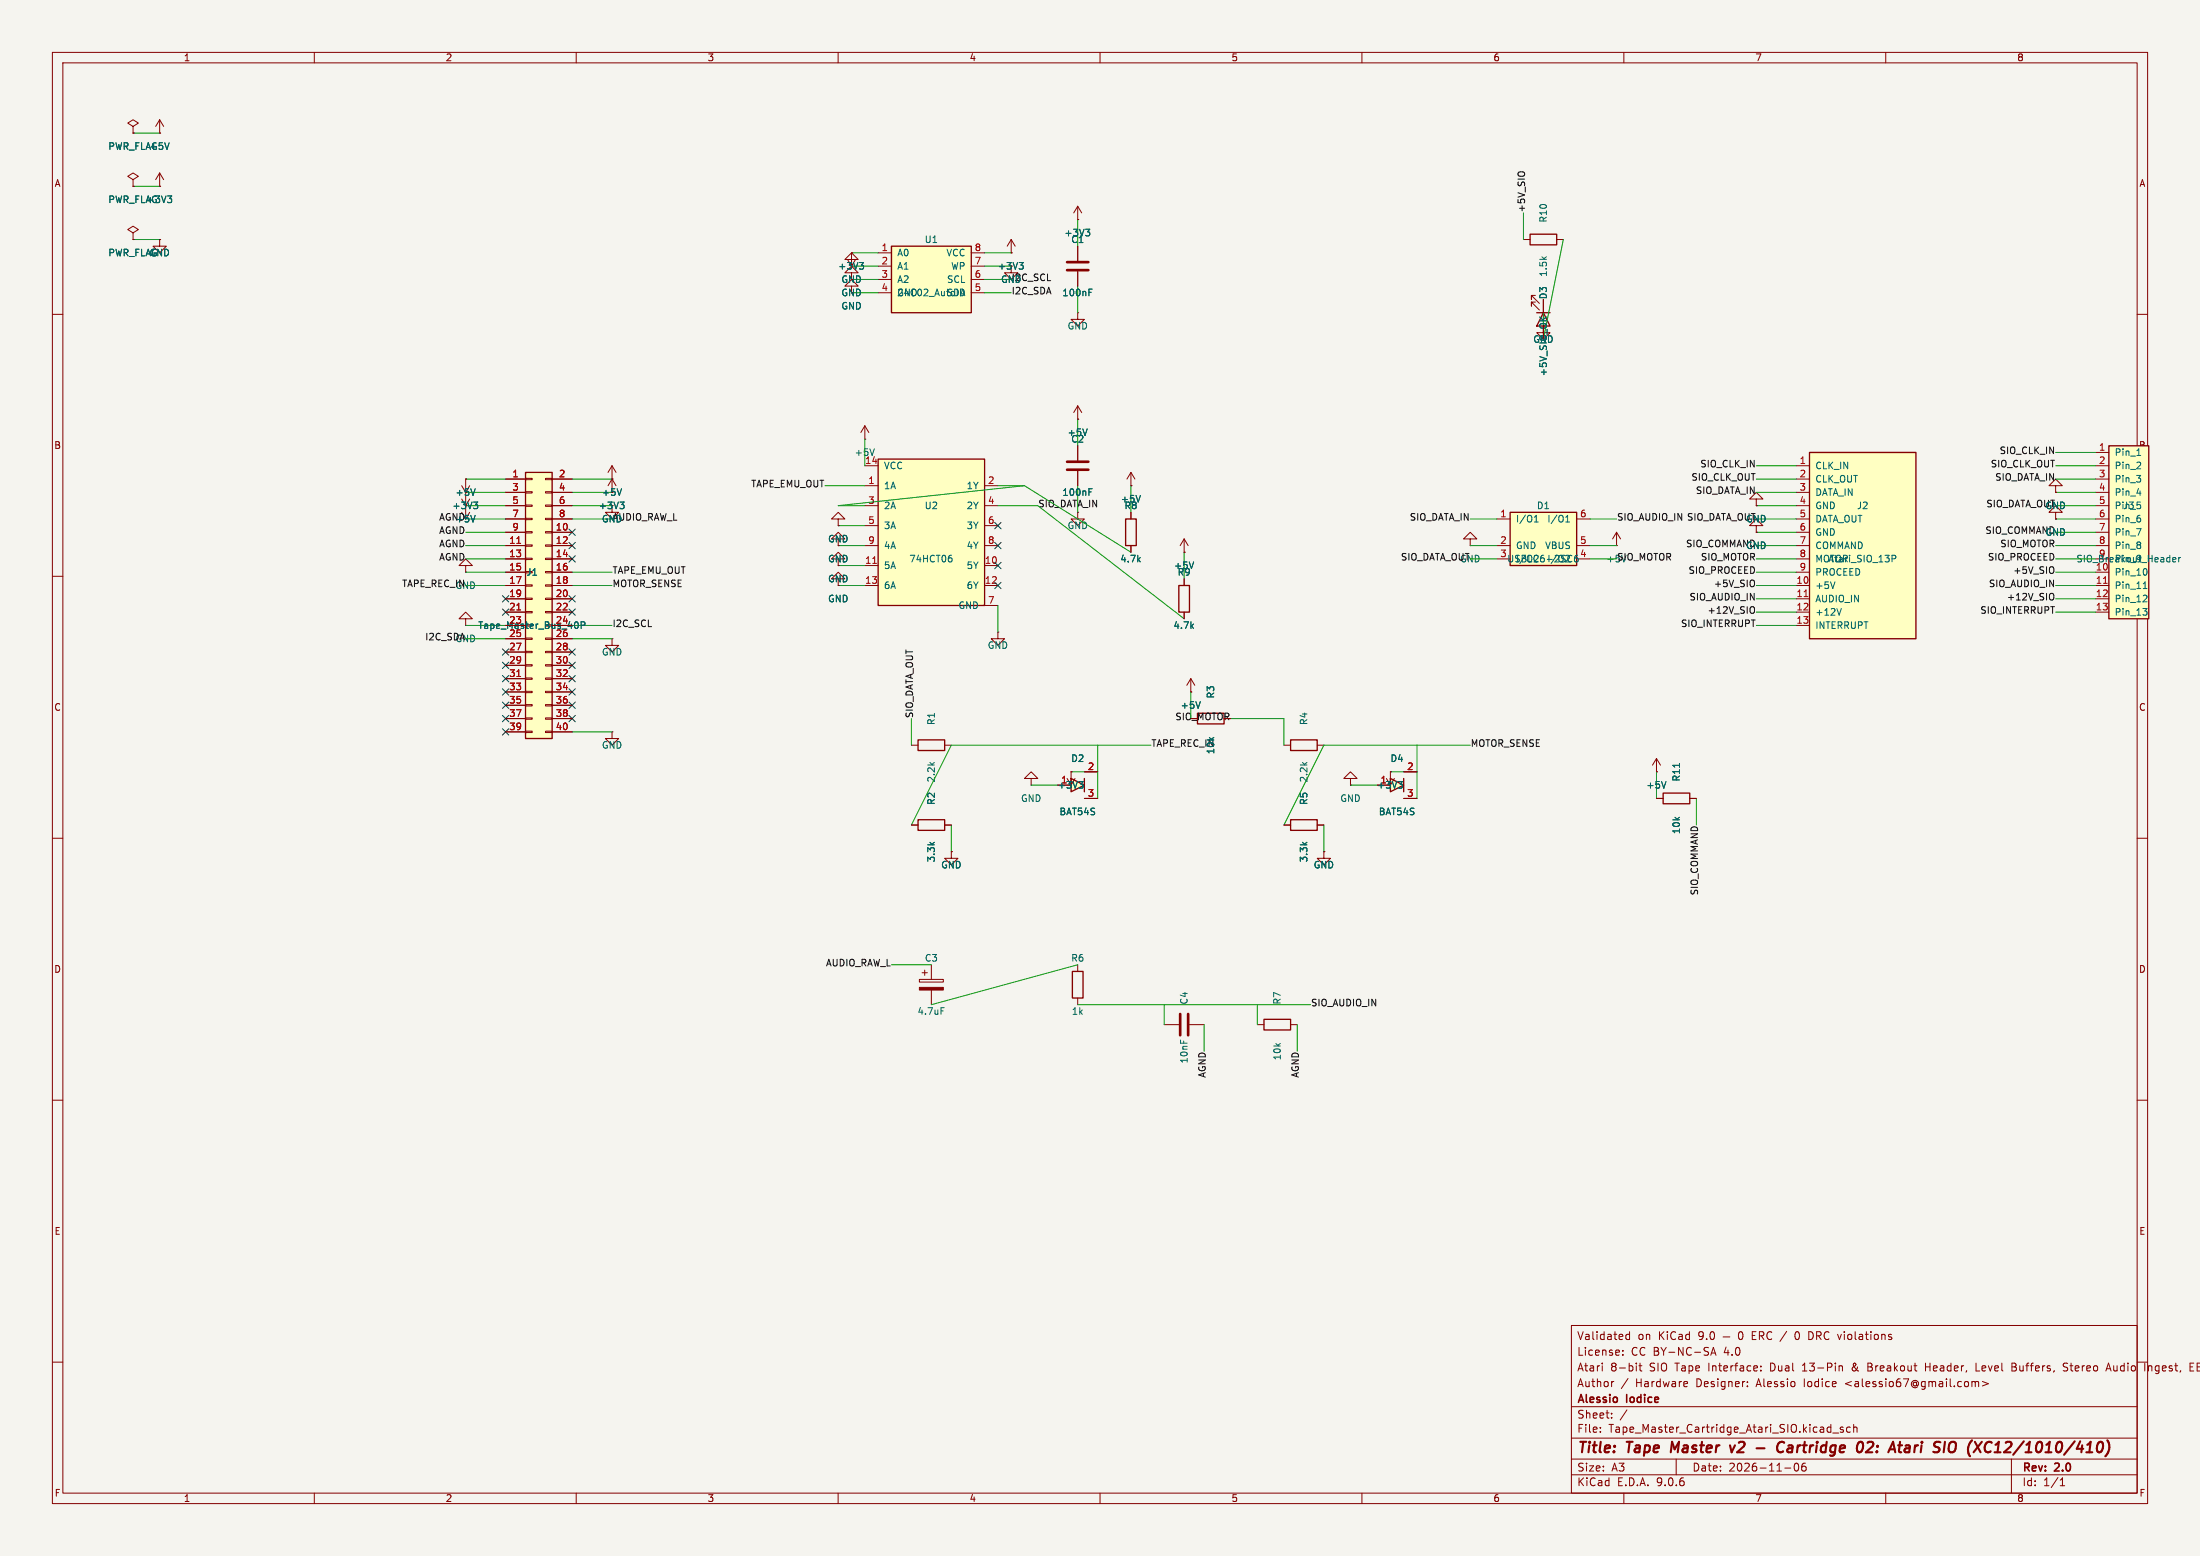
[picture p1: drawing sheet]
<svg xmlns="http://www.w3.org/2000/svg" width="420mm" height="297mm" viewBox="0 0 420 297" stroke-linecap="round" stroke-linejoin="round" font-family="sans-serif">
<path d="M0 0h420v297h-420z" fill="#f5f4ef" stroke="#f5f4ef" stroke-width=".19"/>
<g fill="none" stroke="#840000" stroke-width=".19">
<path d="M10 10h400v277h-400zM12 12h396v273h-396zM60 10v2M110 10v2M160 10v2M210 10v2M260 10v2M310 10v2M360 10v2M10 60h2M408 60h2M10 110h2"/>
<path d="M408 110h2M10 160h2M408 160h2M175.5 186.9h4.6v.6h-4.6zM176 185.7h1M176.5 185.2v1M177.8 184.2v2.7M177.8 189v2.8M10 210h2M408 210h2M300 253h108v32h-108zM309.8 257.8v.1"/>
<path d="M309.8 258.5v.2M311.1 254.2v1.5M311.1 254.8l-.4-.1-.3 .3 .1 .6h.6M326.6 258.7l.5-1.5 .5 1.5M326.7 258.3h.7M328.9 255.2h1.3M332 254.3l.2-.1a.8 .8 0 0 1 .6 .7 .8 .8 0 0 1-.6 .8l-.2-.2-.1-.4zM343 254.2a.94 .94 0 0 0 0 1.5M345.3 254.2l.6 .1M345.9 255.6l-.6 .1M10 260h2M300 278.5h108"/>
<path d="M300 274.5h108M300 268.5h108M305.5 273.2v.2M305.5 272.5v.1M305.9 260.2v.1M307.7 270.5v.2M307.7 269.8v.1M308.1 263.7l-.3 .1M310.6 269.1l-1.3 1.9M310.8 263.1l-1.3 1.9M312.4 260.2v.1M312.4 260.7v1"/>
<path d="M312.9 260.7h.5M313.1 260.2v1.3l.3 .2M320 278.5v3M321.9 263.7l.3 .3-.8 .2M322.1 264.6l-.2 .1M333.6 264.5v.2M333.6 263.8v.1M336.2 261.5v.2M336.2 260.8v.1M342.7 279.4a.81 .81 0 0 0 .3 1.4l.2-.2 .2-.4-.2-.8M344.1 261.7h.8M344.2 279.4a1.17 1.17 0 0 0-.1 1.3h.6l.1-.6-.3-.2h-.4l-.2 .2"/>
<path d="M344.2 260.5l-.1 .1M349.9 273.5h1.1M351.2 260.8h.5v.9M351.9 272.5l-.4-.1-.2 .2 .1 .2 .5 .2v.3h-.6M353.2 272.5l-.4-.1-.3 .3 .2 .6h.5M353.7 261v.5M353.9 272.5l.2-.1 .3 .1 .1 .9M353.9 271.9v1.5M356.6 260.9h.5M357.1 260.2h-.5v1.5h.6M367.6 260.9h.8M367.6 260.2v1.5"/>
<path d="M376.4 263.8l.5-.1 .2 .2M376.4 263.7v1M377.1 263.9l.2-.2 .4 .1v.9M377.1 263.9v.8M377.2 260.2v1.5h.7M378.4 263.7l1.2 .4-1.2 .4M384 278.5v6.5M384.1 260.9h.5M384.6 260.9l.2 .1M384.8 260.3l-.2-.1h-.5v1.5l.7-.1M384.8 260.8l-.2 .1M394.7 260.3l-.5-.1-.3 .1v.5l.7 .2 .1 .4-.3 .3-.5-.1"/>
<path d="M402 261.7l.5-1.5 .5 1.5M402.2 261.3h.7M408 260h2M410.2 260.7v1M410.7 260.8l-.3-.1-.2 .1M418.1 260.9h.5M418.8 260.2h-.7v1.5h.7M60 285v2M110 285v2M160 285v2M210 285v2M260 285v2"/>
<path d="M300 281.5h108M310 285v2M340.7 280.2h1.2M360 285v2M393.3 283.6h.9M393.3 282.5l.4-.4v1.5"/>
</g>
<g fill="none" stroke="#840000" stroke-width=".4">
<path d="M319.2 275.2l-.2 2M330.3 275.9l.3 1.3 .6-1.3M335.3 276.4h1.6M340.6 275.4a.88 .88 0 0 0-1 0 .88 .88 0 0 0-.3 .9 .69 .69 0 0 0 .3 .8 .69 .69 0 0 0 .8-.1M342 275.9l-.6 .1M342 276.4h-.5a.4 .4 0 0 0-.3 .4 .4 .4 0 0 0 .2 .4h.5M356.5 275.4l.3-.2h.5l.3 .2v.4l-.1 .3-1.3 1.1h1.2M363.6 276.9l.2 .3 .7-.1M363.8 276h.7v1.2M364.6 276.3l-.7 .1-.3 .3M373.2 275.3a1.5 1.5 0 0 1 0 1.6M380.8 277.2h1.1"/>
<path d="M381.4 275.5l-.5 .3"/>
</g>
<path d="M175.5 188.5h4.6v.5h-4.6z" fill="#840000" stroke="#840000" stroke-width=".19"/>
<path d="M179.6 192.3h.6" fill="none" stroke="#006464" stroke-width=".19"/>
<path d="M402.6 85.1h7.6v33h-7.6z" fill="#ffffc2"/>
<path d="M214.9 99.1h2v5h-2zM402.6 85.1h7.6v33h-7.6zM225 111.8h2.1v5h-2.1z" fill="none" stroke="#840000" stroke-width=".25"/>
<g fill="none" stroke="#840000" stroke-width=".19">
<path d="M205.7 39.4l-.7 1.2M205.7 39.4l.8 1.2M205.7 39.4v2.5M161.8 49.5l.8 1.3M162.6 52.1h1.2l-1.2-1.3-1.3 1.3h1.3v1.2M162.6 48.3h.1M162.6 49.5h1.2l-1.2-1.2-1.3 1.2h1.3v1.3M162.6 48.3v2.5M163.3 49.5l-.7 1.3M205.7 41.9h.1M215.9 97.8v1.3M400 86.4h2.6"/>
<path d="M400 88.9h2.6M400 91.4h2.6M400 94h2.6M400 96.5h2.6M400 99.1h2.6M215.9 104.1v1.3M226.1 105.4h.1M226.1 102.9v2.5M226.1 110.5v1.3M226.1 116.8v1.3M226.1 102.9l-.8 1.2M226.1 102.9l.7 1.2"/>
<path d="M400 101.6h2.6M400 104.1h2.6M400 109.2h2.6M400 111.8h2.6M400 114.3h2.6M400 116.8h2.6M227.3 132.1h.1M227.3 129.5l-.7 1.3M227.3 129.5l.8 1.3M227.3 129.5v2.6"/>
</g>
<g fill="none" stroke="#006464" stroke-width=".19">
<path d="M164.1 50.1h.8l-.5 .5M164.6 50.6l.3 .2v.3l-.3 .3M207.3 43.8h.7l-.4 .4M207.8 44.2l.2 .3v.3l-.2 .2M407.9 89.5h.8M407.9 86.9h.8M407.9 94.1h.8M408.6 88.3v.5M227.9 107.3l-.4 1.2M407.9 100.9h.8l-.5 1.3M409.1 116.1h.8l-.4 .5M409.1 112.3h.8"/>
<path d="M409.3 111.4l.2-.3v1.2M409.6 108.5a.79 .79 0 0 1 0 1.3M409.6 113.6l.3 .3-.1 .3-.7 .7h.8M409.6 116.6l.3 .3v.3l-.3 .2M414.8 107.1l.2 .2 .3-.1M414.8 106.6l.2-.2 .4 .2v.1l-.6 .1M415.9 106.4v.9M416.3 106.4l-.4 .3M229.1 133.9l-.4 1.3"/>
</g>
<path d="M401.6 111.3h.7" fill="none" stroke="#a90000" stroke-width=".19"/>
<path d="M167.6 87.6h20.4v28h-20.4z" fill="#ffffc2"/>
<path d="M167.6 87.6h20.4v28h-20.4z" fill="none" stroke="#840000" stroke-width=".25"/>
<g fill="none" stroke="#840000" stroke-width=".19">
<path d="M193 50.8v1.3h1.3l-1.3 1.2-1.2-1.2h1.2M193 48.3h.1M193 45.7l-.7 1.3M193 45.7l.8 1.3M193 45.7v2.6M165.1 88.9h2.5M165.1 92.7h2.5M165.1 96.5h2.5M188 92.7h2.5M188 96.5h2.5M165.1 100.3h2.5M165.1 104.1h2.5"/>
<path d="M165.1 108h2.5M165.1 111.8h2.5M188 100.3h2.5M188 104.1h2.5M188 108h2.5M188 111.8h2.5M188 115.6h2.5"/>
</g>
<path d="M166.6 107.5h.7" fill="none" stroke="#a90000" stroke-width=".19"/>
<path d="M194.6 50.1h.7l-.4 .5M195.1 50.6l.2 .2v.3l-.2 .3M181.4 106h.2M181.5 106.5l.3 .2v.3l-.3 .3" fill="none" stroke="#006464" stroke-width=".19"/>
<path d="M345.4 86.4h20.4v35.5h-20.4z" fill="#ffffc2"/>
<path d="M345.4 86.4h20.4v35.5h-20.4zM317.5 151.4h5.1v2h-5.1z" fill="none" stroke="#840000" stroke-width=".25"/>
<g fill="none" stroke="#840000" stroke-width=".19">
<path d="M215.9 92.7h.1M215.9 90.2l-.8 1.2M215.9 90.2l.8 1.2M215.9 90.2v2.5M335.3 95.3h1.2l-1.2-1.3-1.3 1.3h1.3v1.2M335.3 96.5h.1M342.9 88.9h2.5M342.9 91.4h2.5M342.9 94h2.5M342.9 96.5h2.5M342.9 99.1h2.5M88.9 108h1.3l-1.3-1.3-1.3 1.3h1.3v1.2"/>
<path d="M88.9 109.2h.1M280.7 102.9h1.2l-1.2-1.3-1.3 1.3h1.3v1.2M280.7 104.1h.1M335.3 100.3h1.2l-1.2-1.2-1.3 1.2h1.3v1.3M335.3 101.6h.1M342.9 101.6h2.5M342.9 104.1h2.5M342.9 106.7h2.5M342.9 109.2h2.5M342.9 111.8h2.5M342.9 114.3h2.5M342.9 116.8h2.5"/>
<path d="M342.9 119.4h2.5M116.8 139.7v1.3h1.3l-1.3 1.2-1.2-1.2h1.2M116.8 139.7h.1M316.2 152.4h1.3M322.6 152.4h1.2"/>
</g>
<path d="M217.7 94.6l-.4 1.2M350.3 111.1l-.4 1.2M351.5 116.1l-.4 1.3M361.2 106h.5l.2 .2-.1 .4-.6 .1M320.6 145.7v.7" fill="none" stroke="#006464" stroke-width=".19"/>
<path d="M344.4 113.9h.7" fill="none" stroke="#a90000" stroke-width=".19"/>
<path d="M288.3 97.8h12.7v10.2h-12.7z" fill="#ffffc2"/>
<path d="M292.1 44.7h5.1v2h-5.1zM293.4 59.7h2.5M294.6 59.7l1.3 2.5h-2.5zM288.3 97.8h12.7v10.2h-12.7zM241.3 194.6h5.1v2h-5.1z" fill="none" stroke="#840000" stroke-width=".25"/>
<g fill="none" stroke="#840000" stroke-width=".19">
<path d="M25.4 24.1l1-.6-1-.6-1 .6 1 .6v1.3M25.4 25.4h.1M30.5 25.4h.1M30.5 22.9l-.8 1.2M30.5 22.9l.7 1.2M30.5 22.9v2.5M25.4 44.5l1-.7-1-.6-1 .6 1 .7v1.2M25.4 45.7h.1M205.7 47v2.8M205.7 51.8v2.8M290.8 45.7h1.3M293.1 56.4h-.7v.8v-.8l1.5 1.5"/>
<path d="M293.1 57.7h-.7v.7v-.7l1.5 1.5M294.6 57.2v6.3h1.3l-1.3 1.3-1.2-1.3h1.2M297.2 45.7h1.2M88.1 95.3l.8 1.2 .8-1.2M88.1 92.7l.8 1.3 .8-1.3M88.9 91.4h.1M88.9 91.4v7.7l.8-1.3M116.8 91.4h.1M116.8 88.9l-.7 1.3M116.8 88.9l.8 1.3M116.8 88.9v2.5M285.7 99.1h2.6"/>
<path d="M301 99.1h2.5M160 106.7h1.3l-1.3-1.3-1.3 1.3h1.3v1.3M285.7 104.1h2.6M285.7 106.7h2.6M301 104.1h2.5M301 106.7h2.5M308.6 104.1h.1M308.6 101.6l-.8 1.3M308.6 101.6l.8 1.3M308.6 101.6v2.5M190.5 120.7v1.2h1.3l-1.3 1.3-1.3-1.3h1.3M190.5 120.7h.1"/>
<path d="M316.2 147.3h.1M316.2 144.8l-.7 1.3M316.2 144.8l.8 1.3M316.2 144.8v2.5M222.2 195.6h2.8M227.1 195.6h2.8M240 195.6h1.3M246.4 195.6h1.2"/>
</g>
<g fill="none" stroke="#006464" stroke-width=".19">
<path d="M32.3 27.2l-.4 1.3M207.9 55.8h.4M207.9 55.2h.6M293.9 60.5l.8 .7M295.2 60.5l-.7 .6M90.4 95.8h.8l-.4 .5M90.7 98.4l-.4 1.2M90.7 93.3l-.4 1.3M91 96.3l.2 .3v.3l-.2 .2M118.7 93.3l-.5 1.3M292.9 99.6h.7M292.9 98.7l.4-.3v1.2"/>
<path d="M298.9 99.6h.7M298.9 98.7l.4-.3v1.2M301.1 106.5h-.4l-.1 .2M301.2 106l-.4 .1a.86 .86 0 0 0 0 1.2l.4-.1 .1-.2M318 149.2l-.4 1.2"/>
</g>
<path d="M203.7 50h4.1M203.7 51.6h4.1M225.3 193.5v4.1M226.8 193.5v4.1" fill="none" stroke="#840000" stroke-width=".51"/>
<path d="M100.3 90.2h5.1v50.8h-5.1z" fill="#ffffc2"/>
<path d="M100.3 90.2h5.1v50.8h-5.1zM228.6 136.1h5.1v2.1h-5.1z" fill="none" stroke="#840000" stroke-width=".25"/>
<g fill="none" stroke="#840000" stroke-width=".19">
<path d="M96.5 91.4h3.8M96.5 94h3.8M96.5 96.5h3.8M96.5 99.1h3.8M100.3 91.3h1.3v.3h-1.3zM100.3 93.9h1.3v.2h-1.3zM100.3 96.4h1.3v.2h-1.3zM100.3 98.9h1.3v.3h-1.3zM104.1 91.3h1.3v.3h-1.3zM104.1 93.9h1.3v.2h-1.3zM104.1 96.4h1.3v.2h-1.3zM104.1 98.9h1.3v.3h-1.3z"/>
<path d="M105.4 91.4h3.8M105.4 94h3.8M105.4 96.5h3.8M105.4 99.1h3.8M116.8 96.5v1.3h1.3l-1.3 1.3-1.2-1.3h1.2M96.5 101.6h3.8M96.5 104.1h3.8M96.5 106.7h3.8M96.5 109.2h3.8M96.5 111.8h3.8M96.5 114.3h3.8M96.5 116.8h3.8"/>
<path d="M96.5 119.4h3.8M100.3 101.5h1.3v.2h-1.3zM100.3 104h1.3v.3h-1.3zM100.3 106.6h1.3v.2h-1.3zM100.3 111.6h1.3v.3h-1.3zM100.3 114.2h1.3v.2h-1.3zM100.3 116.7h1.3v.3h-1.3zM104.1 101.5h1.3v.2h-1.3zM104.1 104h1.3v.3h-1.3zM104.1 106.6h1.3v.2h-1.3zM104.1 109.1h1.3v.2h-1.3zM104.1 111.6h1.3v.3h-1.3z"/>
<path d="M104.1 114.2h1.3v.2h-1.3zM104.1 116.7h1.3v.3h-1.3zM105.4 101.6h3.8M105.4 104.1h3.8M105.4 106.7h3.8M105.4 109.2h3.8M105.4 111.8h3.8M105.4 114.3h3.8M105.4 116.8h3.8M105.4 119.4h3.8M96.5 121.9h3.8M96.5 124.5h3.8"/>
<path d="M96.5 127h3.8M96.5 129.5h3.8M96.5 132.1h3.8M96.5 134.6h3.8M96.5 137.2h3.8M96.5 139.7h3.8M100.3 121.8h1.3v.2h-1.3zM100.3 124.3h1.3v.3h-1.3zM100.3 126.9h1.3v.2h-1.3zM100.3 129.4h1.3v.3h-1.3zM100.3 132h1.3v.2h-1.3zM100.3 134.5h1.3v.2h-1.3z"/>
<path d="M100.3 137h1.3v.3h-1.3zM100.3 139.6h1.3v.2h-1.3zM104.1 121.8h1.3v.2h-1.3zM104.1 124.3h1.3v.3h-1.3zM104.1 126.9h1.3v.2h-1.3zM104.1 129.4h1.3v.3h-1.3zM104.1 132h1.3v.2h-1.3zM104.1 134.5h1.3v.2h-1.3zM104.1 137h1.3v.3h-1.3zM104.1 139.6h1.3v.2h-1.3zM105.4 121.9h3.8M105.4 124.5h3.8"/>
<path d="M105.4 127h3.8M105.4 129.5h3.8M105.4 132.1h3.8M105.4 134.6h3.8M105.4 137.2h3.8M105.4 139.7h3.8M116.8 121.9v1.3h1.3l-1.3 1.3-1.2-1.3h1.2M116.8 121.9h.1"/>
</g>
<path d="M98.7 103.7h.7M98.7 116.4h.7M98.7 129.1h.7" fill="none" stroke="#a90000" stroke-width=".19"/>
<path d="M110.3 118.8l.1 .4-.1 .6M110.9 119.4l.6-.1 .2-.2-.1-.3-.7-.1v1.3" fill="none" stroke="#006464" stroke-width=".19"/>
<path d="M204.5 148.6l2.5 1.3-2.5 1.2z" fill="#ffffc2"/>
<path d="M204.5 148.6l2.5 1.3-2.5 1.2zM207 148.6v2.5" fill="none" stroke="#840000" stroke-width=".25"/>
<path d="M162.6 54.6h1.2l-1.2-1.3-1.3 1.3h1.3v1.3M207 147.3h2.5M207 152.4h2.5" fill="none" stroke="#840000" stroke-width=".19"/>
<path d="M170.2 47h15.2v12.7h-15.2z" fill="#ffffc2"/>
<path d="M170.2 47h15.2v12.7h-15.2z" fill="none" stroke="#840000" stroke-width=".25"/>
<g fill="none" stroke="#840000" stroke-width=".19">
<path d="M30.5 35.6h.1M30.5 33l-.8 1.3M30.5 33l.7 1.3M30.5 33v2.6M167.6 48.3h2.6M167.6 50.8h2.6M167.6 53.3h2.6M167.6 55.9h2.6M185.4 48.3h2.6M185.4 50.8h2.6M185.4 53.3h2.6M185.4 55.9h2.6"/>
<path d="M205.7 97.8v1.3h1.3l-1.3 1.2-1.2-1.2h1.2M196.8 148.6h1.3l-1.3-1.3-1.2 1.3h1.2v1.3M196.8 149.9h.1M203.7 148.6l.8 1.3M204.5 147.3h.1M204.5 147.3v2.6M205.2 148.6l-.7 1.3"/>
</g>
<path d="M32 37.4h.8l-.4 .5M32.5 37.9l.3 .2v.3l-.3 .3M206 149.2h.8l-.5 .5M206.5 149.7l.3 .2v.3l-.3 .2" fill="none" stroke="#006464" stroke-width=".19"/>
<path d="M265.4 148.6l2.6 1.3-2.6 1.2z" fill="#ffffc2"/>
<path d="M175.3 156.5h5v2h-5zM175.3 141.2h5v2.1h-5zM246.4 141.2h5.1v2.1h-5.1zM246.4 156.5h5.1v2h-5.1zM265.4 148.6l2.6 1.3-2.6 1.2zM268 148.6v2.5M204.7 185.4h2.1v5.1h-2.1z" fill="none" stroke="#840000" stroke-width=".25"/>
<g fill="none" stroke="#840000" stroke-width=".19">
<path d="M25.4 34.3l1-.6-1-.7-1 .7 1 .6v1.3M25.4 35.6h.1M25.4 25.4h.1M30.5 35.6h.1M30.5 25.4h.1M25.4 45.7h.1M30.5 45.7v1.3h1.2l-1.2 1.3-1.3-1.3h1.3M30.5 45.7h.1M162.6 48.3h.1M193 48.3h.1M205.7 59.7v1.3h1.3l-1.3 1.2-1.2-1.2h1.2M205.7 59.7h.1"/>
<path d="M205.7 41.9h.1M205.7 47v2.8M205.7 51.8v2.8M294.6 57.2v2.5M205.7 77.5v2.5M205.7 77.5l-.7 1.2M205.7 77.5l.8 1.2M88.9 91.4h.1M96.5 91.4h3.8M96.5 94h3.8M96.5 96.5h3.8M96.5 99.1h3.8"/>
<path d="M105.4 91.4h3.8M105.4 94h3.8M105.4 96.5h3.8M105.4 99.1h3.8M116.8 91.4h.1M116.8 91.4l-.7 1.3M116.8 91.4l.8 1.3M116.8 91.4v2.6M160 99.1h1.3l-1.3-1.3-1.3 1.3h1.3v1.2M165.1 83.8h.1M165.1 81.3l-.8 1.3M165.1 81.3l.8 1.3"/>
<path d="M165.1 81.3v2.5M205.7 80h.1M205.7 85.1v2.8M205.7 89.9v2.8M215.9 92.7h.1M215.9 97.8v1.3M335.3 96.5h.1M392.4 92.7h1.3l-1.3-1.3-1.2 1.3h1.2v1.3M392.4 94h.1M392.4 97.8h1.3l-1.3-1.3-1.2 1.3h1.2v1.3M392.4 99.1h.1M88.9 118.1h1.3l-1.3-1.3-1.3 1.3h1.3v1.3"/>
<path d="M88.9 119.4h.1M96.5 101.6h3.8M96.5 104.1h3.8M96.5 106.7h3.8M96.5 109.2h3.8M96.5 111.8h3.8M96.5 114.3h3.8M96.5 116.8h3.8M96.5 119.4h3.8M105.4 101.6h3.8M105.4 104.1h3.8M105.4 106.7h3.8"/>
<path d="M105.4 109.2h3.8M105.4 111.8h3.8M105.4 114.3h3.8M105.4 116.8h3.8M105.4 119.4h3.8M160 102.9h1.3l-1.3-1.3-1.3 1.3h1.3v1.2M160 110.5h1.3l-1.3-1.3-1.3 1.3h1.3v1.3M160 100.3h.1M215.9 104.1v1.3M226.1 105.4h.1M226.1 110.5v1.3M226.1 116.8v1.3"/>
<path d="M335.3 101.6h.1M96.5 121.9h3.8M96.5 124.5h3.8M96.5 127h3.8M96.5 129.5h3.8M96.5 132.1h3.8M96.5 134.6h3.8M96.5 137.2h3.8M96.5 139.7h3.8M105.4 121.9h3.8M105.4 124.5h3.8M105.4 127h3.8"/>
<path d="M105.4 129.5h3.8M105.4 132.1h3.8M105.4 134.6h3.8M105.4 137.2h3.8M105.4 139.7h3.8M227.3 132.1h.1M174 157.5h1.3M174 142.2h1.3M180.3 157.5h1.3M180.3 142.2h1.3M204.5 147.3h.1M207 147.3h2.5"/>
<path d="M207 152.4h2.5M245.1 157.5h1.3M245.1 142.2h1.3M251.5 157.5h1.2M251.5 142.2h1.2M257.8 148.6h1.3l-1.3-1.3-1.3 1.3h1.3v1.3M257.8 149.9h.1M264.7 148.6l.7 1.3M265.4 147.3h.1M265.4 147.3v2.6M266.2 148.6l-.8 1.3M268 147.3h2.5"/>
<path d="M268 152.4h2.5M316.2 147.3h.1M316.2 152.4h1.3M322.6 152.4h1.2M181.6 162.6v1.2h1.3l-1.3 1.3-1.3-1.3h1.3M181.6 162.6h.1M252.7 162.6v1.2h1.3l-1.3 1.3-1.2-1.3h1.2M252.7 162.6h.1M205.7 184.2v1.2M205.7 190.5v1.3"/>
</g>
<g fill="none" stroke="#006464" stroke-width=".19">
<path d="M32 37.4h.8l-.4 .5M32.3 27.2l-.4 1.3M32.5 37.9l.3 .2v.3l-.3 .3M164.1 50.1h.8l-.5 .5M164.6 50.6l.3 .2v.3l-.3 .3M194.6 50.1h.7l-.4 .5M195.1 50.6l.2 .2v.3l-.2 .3M207.3 43.8h.7l-.4 .4M207.8 44.2l.2 .3v.3l-.2 .2M207.9 55.8h.4M207.9 55.2h.6M293.9 60.5l.8 .7"/>
<path d="M295.2 60.5l-.7 .6M90.4 95.8h.8l-.4 .5M90.7 98.4l-.4 1.2M90.7 93.3l-.4 1.3M91 96.3l.2 .3v.3l-.2 .2M118.4 95.8h.7l-.4 .5M118.7 93.3l-.5 1.3M118.9 96.3l.2 .3v.3l-.2 .2M166.9 85.7l-.4 1.2M207.6 81.9l-.5 1.2M207.9 93.9h.4M207.9 93.3h.6"/>
<path d="M217.7 94.6l-.4 1.2M110.3 118.8l.1 .4-.1 .6M110.9 119.4l.6-.1 .2-.2-.1-.3-.7-.1v1.3M227.9 107.3l-.4 1.2M229.1 133.9l-.4 1.3M206 149.2h.8l-.5 .5M206.5 149.7l.3 .2v.3l-.3 .2M266.9 149.2h.8l-.4 .5M267.5 149.7l.2 .2v.3l-.2 .2M318 149.2l-.4 1.2M320.6 145.7v.7"/>
</g>
<path d="M203.7 88.1h4.1M203.7 89.7h4.1" fill="none" stroke="#840000" stroke-width=".51"/>
<path d="M289.9 33a.9 .9 0 0 1 1.1 0M334.6 115.8l.2 .1a.81 .81 0 0 1-.2 1.2M334.8 110.8a.9 .9 0 0 1 0 1.1M391.8 113.3h.1a.81 .81 0 0 1-.1 1.2M391.9 108.2a.9 .9 0 0 1 0 1.2" fill="none" stroke="#0f0f0f" stroke-width=".19"/>
<g fill="none" stroke="#009600" stroke-width=".19">
<path d="M25.4 35.6h5.1M25.4 25.4h5.1M25.4 45.7h5.1M162.6 55.9h5M162.6 53.3h5M162.6 50.8h5M162.6 48.3h5M188 55.9h5M188 53.3h5M188 50.8h5M188 48.3h5M205.7 41.9v5.1"/>
<path d="M205.7 54.6v5.1M290.8 40.6v5.1M294.6 57.2v5M298.4 45.7l-3.8 19.1M88.9 96.5h7.6M88.9 91.4h7.6M88.9 94h7.6M88.9 99.1h7.6M109.2 96.5h7.6M109.2 91.4h7.6M109.2 94h7.6M109.2 99.1h7.6"/>
<path d="M157.5 92.7h7.6M165.1 83.8v5.1M190.5 96.5h7.6l28 21.6M190.5 92.7h5.1M195.6 92.7l-35.6 3.8h5.1M195.6 92.7l20.3 12.7M205.7 80v5.1M205.7 92.7v5.1M215.9 92.7v5.1M280.7 99.1h5M303.5 99.1h5.1M335.3 96.5h7.6"/>
<path d="M335.3 91.4h7.6M335.3 94h7.6M335.3 88.9h7.6M335.3 99.1h7.6M392.4 96.5h7.6M392.4 91.4h7.6M392.4 94h7.6M392.4 86.4h7.6M392.4 88.9h7.6M392.4 99.1h7.6M88.9 111.8h7.6M88.9 104.1h7.6"/>
<path d="M88.9 106.7h7.6M88.9 109.2h7.6M88.9 119.4h7.6M88.9 101.6h7.6M109.2 111.8h7.6M109.2 109.2h7.6M109.2 119.4h7.6M160 100.3h5.1M160 111.8h5.1M160 108h5.1M160 104.1h5.1M190.5 115.6v5.1"/>
<path d="M226.1 105.4v5.1M280.7 104.1h5M280.7 106.7h5M303.5 104.1h5.1M303.5 106.7h5.1M335.3 111.8h7.6M335.3 104.1h7.6M335.3 106.7h7.6M335.3 109.2h7.6M335.3 114.3h7.6M335.3 116.8h7.6M335.3 119.4h7.6"/>
<path d="M335.3 101.6h7.6M392.4 111.8h7.6M392.4 104.1h7.6M392.4 106.7h7.6M392.4 109.2h7.6M392.4 114.3h7.6M392.4 116.8h7.6M392.4 101.6h7.6M88.9 121.9h7.6M109.2 121.9h7.6M109.2 139.7h7.6M174 137.2v5"/>
<path d="M227.3 132.1v5.1M234.9 137.2h10.2v5M181.6 157.5v5.1M196.8 149.9h5.1M204.5 147.3h5M209.5 142.2v10.2M219.7 142.2h-38.1l-7.6 15.3M252.7 157.5v5.1M257.8 149.9h5.1M265.4 147.3h5.1M270.5 142.2v10.2M280.7 142.2h-28l-7.6 15.3"/>
<path d="M316.2 147.3v5.1M323.8 152.4v5.1M170.2 184.2h7.6M205.7 191.8h44.5M205.7 184.2l-27.9 7.6M222.2 191.8v3.8M229.9 195.6v5.1M240 191.8v3.8M247.6 195.6v5.1"/>
</g>
<g fill="none" stroke="#000084" stroke-width=".19">
<path d="M189.9 99.7l1.2 1.2M191.1 99.7l-1.2 1.2M95.9 113.7l1.2 1.2M95.9 116.2l1.2 1.2M97.1 113.7l-1.2 1.2M97.1 116.2l-1.2 1.2M108.6 106.1l1.2 1.2M108.6 101l1.2 1.2M108.6 116.2l1.2 1.2M108.6 113.7l1.2 1.2M108.6 103.5l1.2 1.2M109.8 106.1l-1.2 1.2"/>
<path d="M109.8 116.2l-1.2 1.2M109.8 103.5l-1.2 1.2M109.8 101l-1.2 1.2M109.8 113.7l-1.2 1.2M189.9 111.2l1.2 1.2M189.9 107.3l1.2 1.3M189.9 103.5l1.2 1.2M191.1 111.2l-1.2 1.2M191.1 107.3l-1.2 1.3M191.1 103.5l-1.2 1.2M95.9 139.1l1.2 1.2M95.9 136.6l1.2 1.2"/>
<path d="M95.9 134l1.2 1.2M95.9 131.5l1.2 1.2M95.9 128.9l1.2 1.2M95.9 123.9l1.2 1.2M95.9 126.4l1.2 1.2M97.1 136.6l-1.2 1.2M97.1 139.1l-1.2 1.2M97.1 134l-1.2 1.2M97.1 131.5l-1.2 1.2M97.1 128.9l-1.2 1.2M97.1 123.9l-1.2 1.2M97.1 126.4l-1.2 1.2"/>
<path d="M108.6 126.4l1.2 1.2M108.6 134l1.2 1.2M108.6 131.5l1.2 1.2M108.6 128.9l1.2 1.2M108.6 123.9l1.2 1.2M108.6 136.6l1.2 1.2M109.8 134l-1.2 1.2M109.8 131.5l-1.2 1.2M109.8 128.9l-1.2 1.2M109.8 123.9l-1.2 1.2M109.8 126.4l-1.2 1.2M109.8 136.6l-1.2 1.2"/>
</g>
<path d="M98.7 103.7h.7M98.7 116.4h.7M98.7 129.1h.7" fill="none" stroke="#a90000" stroke-width=".19"/>
<g font-size="2.8" fill="#840000">
<text x="301" y="277.9">Title:</text>
<text x="310.6" y="277.9">Tape</text>
<text x="319.8" y="277.9">Master</text>
<text x="332" y="277.9">v2</text>
<text x="342.5" y="277.9">Cartridge</text>
<text x="358.6" y="277.9">02:</text>
<text x="365.6" y="277.9">Atari</text>
<text x="374.8" y="277.9">SIO</text>
<text x="382.1" y="277.9">(XC12/1010/410)</text>
</g>
<g font-size="2.1" fill="#840000">
<text x="301" y="256">Validated</text>
<text x="312.6" y="256">on</text>
<text x="316.7" y="256">KiCad</text>
<text x="324.4" y="256">9.0</text>
<text x="335" y="256">ERC /</text>
<text x="343.5" y="256">0</text>
<text x="346.3" y="256">DRC violations</text>
<text x="301" y="262">Atari</text>
<text x="301" y="259">License:</text>
<text x="307.4" y="262">8-bit</text>
<text x="311.4" y="259">CC BY-NC-SA</text>
<text x="314.9" y="262">SIO Tape</text>
<text x="326.4" y="262">Interface:</text>
<text x="329.2" y="259">4.0</text>
<text x="338.3" y="262">Dual</text>
<text x="344.6" y="262">13-Pin</text>
<text x="354.2" y="262">&amp;</text>
<text x="357.4" y="262">Breakout</text>
<text x="368.5" y="262">Header,</text>
<text x="378.3" y="262">Level</text>
<text x="385.4" y="262">Buffers,</text>
<text x="395.4" y="262">Stereo</text>
<text x="403.8" y="262">Audio</text>
<text x="411.2" y="262">Ingest,</text>
<text x="420" y="262">E</text>
<text x="301" y="268.2">Alessio</text>
<text x="301" y="265">Author</text>
<text x="310.6" y="268.2">Iodice</text>
<text x="312.3" y="265">Hardware</text>
<text x="324" y="265">Designer:</text>
<text x="335.6" y="265">Alessio</text>
<text x="344.8" y="265">Iodice</text>
<text x="352.8" y="265">&lt;alessio67@gmail.com&gt;</text>
<text x="301" y="273.7">File:</text>
<text x="301" y="271">Sheet:</text>
<text x="307.1" y="273.7">Tape_Master_Cartridge_Atari_SIO.kicad_sch</text>
<text x="301" y="281.1">Size:</text>
<text x="307.6" y="281.1">A3</text>
<text x="323" y="281.1">Date:</text>
<text x="330" y="281.1">2026-11-06</text>
<text x="386" y="281.3">Rev:</text>
<text x="392.4" y="281.3">2.0</text>
<text x="301" y="283.9">KiCad</text>
<text x="308.7" y="283.9">E.D.A.</text>
<text x="316.3" y="283.9">9.0.6</text>
<text x="386" y="283.9">Id:</text>
<text x="390.1" y="283.9">1/1</text>
</g>
<g font-size="1.8" fill="#840000">
<text x="35" y="11.9">1</text>
<text x="85" y="11.9">2</text>
<text x="135" y="11.9">3</text>
<text x="185" y="11.9">4</text>
<text x="235" y="11.9">5</text>
<text x="285" y="11.9">6</text>
<text x="335" y="11.9">7</text>
<text x="385" y="11.9">8</text>
<text x="10.3" y="35.9">A</text>
<text x="408.3" y="35.9">A</text>
<text x="190.4" y="51.7">+3V3</text>
<text x="160.5" y="54.2">GND</text>
<text x="295.5" y="71.9" transform="rotate(-90 295.5 71.9)">+5V_SIO_OK</text>
<text x="10.3" y="85.9">B</text>
<text x="114.8" y="94.8">+5V</text>
<text x="158" y="103.7">GND</text>
<text x="158" y="111.4">GND</text>
<text x="10.3" y="135.9">C</text>
<text x="224.3" y="137.7">SIO_MOTOR</text>
<text x="408.2" y="135.9">C</text>
<text x="10.3" y="185.9">D</text>
<text x="408.2" y="185.9">D</text>
<text x="10.3" y="235.9">E</text>
<text x="408.3" y="235.9">E</text>
<text x="10.3" y="285.9">F</text>
<text x="35" y="286.9">1</text>
<text x="85" y="286.9">2</text>
<text x="135" y="286.9">3</text>
<text x="185" y="286.9">4</text>
<text x="235" y="286.9">5</text>
<text x="285" y="286.9">6</text>
<text x="335" y="286.9">7</text>
<text x="385" y="286.9">8</text>
<text x="408.3" y="285.9">F</text>
</g>
<g font-size="1.8" fill="#006464">
<text x="20.6" y="28.8">PWR_FLAG</text>
<text x="28.4" y="28.8">+5V</text>
<text x="20.6" y="39">PWR_FLAG</text>
<text x="27.8" y="39">+3V3</text>
<text x="176.4" y="46.6">U1</text>
<text x="203.1" y="45.3">+3V3</text>
<text x="204.4" y="46.6">C1</text>
<text x="295.5" y="42.6" transform="rotate(-90 295.5 42.6)">R10</text>
<text x="20.6" y="49.1">PWR_FLAG</text>
<text x="28.4" y="49.1">GND</text>
<text x="159.9" y="51.7">+3V3</text>
<text x="171.2" y="49.1">A0</text>
<text x="171.2" y="51.7">A1</text>
<text x="180.6" y="49.1">VCC</text>
<text x="181.5" y="51.7">WP</text>
<text x="295.5" y="52.9" transform="rotate(-90 295.5 52.9)">1.5k</text>
<text x="160.5" y="56.7">GND</text>
<text x="160.5" y="59.3">GND</text>
<text x="171.2" y="56.7">24C02_AutoID</text>
<text x="171.2" y="54.2">A2</text>
<text x="171.2" y="56.7">GND</text>
<text x="180.6" y="56.7">SDA</text>
<text x="180.7" y="54.2">SCL</text>
<text x="191" y="54.2">GND</text>
<text x="202.7" y="56.7">100nF</text>
<text x="295.5" y="57.2" transform="rotate(-90 295.5 57.2)">D3</text>
<text x="203.7" y="63.1">GND</text>
<text x="292.6" y="65.6">GND</text>
<text x="203.7" y="83.4">+5V</text>
<text x="163.1" y="87.2">+5V</text>
<text x="165.1" y="88.6">14</text>
<text x="168.7" y="89.8">VCC</text>
<text x="204.4" y="84.7">C2</text>
<text x="346.5" y="89.8">CLK_IN</text>
<text x="403.6" y="87.2">Pin_1</text>
<text x="403.6" y="89.8">Pin_2</text>
<text x="408.2" y="85.9">B</text>
<text x="86.9" y="94.8">+5V</text>
<text x="168.7" y="93.6">1A</text>
<text x="184.4" y="93.6">1Y</text>
<text x="202.7" y="94.8">100nF</text>
<text x="346.5" y="92.3">CLK_OUT</text>
<text x="346.5" y="94.8">DATA_IN</text>
<text x="403.6" y="92.3">Pin_3</text>
<text x="403.6" y="94.8">Pin_4</text>
<text x="86.3" y="97.4">+3V3</text>
<text x="86.9" y="99.9">+5V</text>
<text x="114.2" y="97.4">+3V3</text>
<text x="114.8" y="99.9">GND</text>
<text x="168.7" y="97.4">2A</text>
<text x="168.7" y="101.2">3A</text>
<text x="176.4" y="97.4">U2</text>
<text x="184.4" y="97.4">2Y</text>
<text x="184.4" y="101.2">3Y</text>
<text x="203.7" y="101.2">GND</text>
<text x="213.9" y="96.1">+5V</text>
<text x="214.6" y="97.4">R8</text>
<text x="289.3" y="99.9">I/O1</text>
<text x="293.3" y="97.4">D1</text>
<text x="295.3" y="99.9">I/O1</text>
<text x="333.2" y="99.9">GND</text>
<text x="346.5" y="97.4">GND</text>
<text x="346.5" y="99.9">DATA_OUT</text>
<text x="354.4" y="97.4">J2</text>
<text x="390.4" y="97.4">GND</text>
<text x="403.6" y="97.4">Pin_5</text>
<text x="403.6" y="99.9">Pin_6</text>
<text x="405.2" y="97.4">J3</text>
<text x="158" y="107.5">GND</text>
<text x="168.7" y="105">4A</text>
<text x="173.5" y="107.5">74HCT06</text>
<text x="184.4" y="105">4Y</text>
<text x="213.8" y="107.5">4.7k</text>
<text x="287.6" y="107.5">USBLC6-2SC6</text>
<text x="289.3" y="105">GND</text>
<text x="289.3" y="107.5">I/O2</text>
<text x="294.9" y="105">VBUS</text>
<text x="295.3" y="107.5">I/O2</text>
<text x="301.6" y="106.4">4</text>
<text x="333.2" y="105">GND</text>
<text x="346.5" y="102.5">GND</text>
<text x="346.5" y="105">COMMAND</text>
<text x="346.5" y="107.5">MOTOR</text>
<text x="348.9" y="107.5">Atari_SIO_13P</text>
<text x="390.4" y="102.5">GND</text>
<text x="396.3" y="107.5">SIO_Breakout_Header</text>
<text x="400.6" y="106.4">9</text>
<text x="403.6" y="102.5">Pin_7</text>
<text x="403.6" y="105">Pin_8</text>
<text x="403.6" y="107.5">Pin_9</text>
<text x="100.4" y="110.1">J1</text>
<text x="168.7" y="108.8">5A</text>
<text x="168.7" y="112.6">6A</text>
<text x="184.4" y="108.8">5Y</text>
<text x="184.4" y="112.6">6Y</text>
<text x="224" y="108.8">+5V</text>
<text x="224.7" y="110.1">R9</text>
<text x="346.5" y="110.1">PROCEED</text>
<text x="346.5" y="112.6">+5V</text>
<text x="400" y="109">10</text>
<text x="403.6" y="110.1">Pin_10</text>
<text x="403.6" y="112.6">Pin_11</text>
<text x="158" y="115.2">GND</text>
<text x="182.9" y="116.4">GND</text>
<text x="346.5" y="115.2">AUDIO_IN</text>
<text x="346.5" y="117.7">+12V</text>
<text x="403.6" y="115.2">Pin_12</text>
<text x="403.6" y="117.7">Pin_13</text>
<text x="91.2" y="120.2">Tape_Master_Bus_40P</text>
<text x="114.8" y="125.3">GND</text>
<text x="188.5" y="124.1">GND</text>
<text x="223.9" y="120.2">4.7k</text>
<text x="346.5" y="120.2">INTERRUPT</text>
<text x="225.3" y="135.5">+5V</text>
<text x="232" y="133.4" transform="rotate(-90 232 133.4)">R3</text>
<text x="114.8" y="143.1">GND</text>
<text x="178.7" y="138.5" transform="rotate(-90 178.7 138.5)">R1</text>
<text x="249.8" y="138.5" transform="rotate(-90 249.8 138.5)">R4</text>
<text x="178.7" y="149.4" transform="rotate(-90 178.7 149.4)">2.2k</text>
<text x="202.5" y="149.6">1</text>
<text x="204.4" y="145.6">D2</text>
<text x="232" y="144.1" transform="rotate(-90 232 144.1)">10k</text>
<text x="249.8" y="149.4" transform="rotate(-90 249.8 149.4)">2.2k</text>
<text x="263.5" y="149.6">1</text>
<text x="265.4" y="145.6">D4</text>
<text x="320.9" y="149.3" transform="rotate(-90 320.9 149.3)">R11</text>
<text x="178.7" y="153.7" transform="rotate(-90 178.7 153.7)">R2</text>
<text x="194.8" y="153.3">GND</text>
<text x="201.8" y="150.7">+3V3</text>
<text x="202.2" y="155.8">BAT54S</text>
<text x="249.8" y="153.7" transform="rotate(-90 249.8 153.7)">R5</text>
<text x="255.8" y="153.3">GND</text>
<text x="262.8" y="150.7">+3V3</text>
<text x="263.1" y="155.8">BAT54S</text>
<text x="314.2" y="150.7">+5V</text>
<text x="320.9" y="159.3" transform="rotate(-90 320.9 159.3)">10k</text>
<text x="178.7" y="164.7" transform="rotate(-90 178.7 164.7)">3.3k</text>
<text x="179.6" y="166">GND</text>
<text x="249.8" y="164.7" transform="rotate(-90 249.8 164.7)">3.3k</text>
<text x="250.7" y="166">GND</text>
<text x="176.5" y="183.7">C3</text>
<text x="204.4" y="183.7">R6</text>
<text x="226.9" y="191.8" transform="rotate(-90 226.9 191.8)">C4</text>
<text x="244.7" y="191.8" transform="rotate(-90 244.7 191.8)">R7</text>
<text x="175.1" y="193.9">4.7uF</text>
<text x="204.5" y="193.9">1k</text>
<text x="226.9" y="203.1" transform="rotate(-90 226.9 203.1)">10nF</text>
<text x="244.7" y="202.5" transform="rotate(-90 244.7 202.5)">10k</text>
</g>
<g font-size="1.8" fill="#0f0f0f">
<text x="291.3" y="40.6" transform="rotate(-90 291.3 40.6)">+5V_SIO</text>
<text x="193" y="53.9">I2C_SCL</text>
<text x="193" y="56.4">I2C_SDA</text>
<text x="324.5" y="89.4">SIO_CLK_IN</text>
<text x="380" y="89.4">SIO_CLK_OUT</text>
<text x="381.6" y="86.9">SIO_CLK_IN</text>
<text x="143.3" y="93.2">TAPE_EMU_OUT</text>
<text x="322.8" y="92">SIO_CLK_OUT</text>
<text x="323.6" y="94.5">SIO_DATA_IN</text>
<text x="380.8" y="92">SIO_DATA_IN</text>
<text x="83.7" y="99.6">AGND</text>
<text x="116.8" y="99.6">AUDIO_RAW_L</text>
<text x="198.1" y="97">SIO_DATA_IN</text>
<text x="269" y="99.6">SIO_DATA_IN</text>
<text x="308.6" y="99.6">SIO_AUDIO_IN SIO_DATA_OUT</text>
<text x="379.1" y="97">SIO_DATA_OUT</text>
<text x="83.7" y="102.1">AGND</text>
<text x="83.7" y="104.7">AGND</text>
<text x="83.7" y="107.2">AGND</text>
<text x="267.3" y="107.2">SIO_DATA_OUT</text>
<text x="278.6" y="107.5">GND</text>
<text x="306.6" y="107.5">+5V</text>
<text x="308.6" y="107.2">SIO_MOTOR</text>
<text x="321.8" y="104.7">SIO_COMMAND</text>
<text x="324.6" y="107.2">SIO_MOTOR</text>
<text x="378.9" y="102.1">SIO_COMMAND</text>
<text x="379.4" y="107.2">SIO_PROCEED</text>
<text x="381.8" y="104.7">SIO_MOTOR</text>
<text x="76.7" y="112.3">TAPE_REC_IN</text>
<text x="86.9" y="112.6">GND</text>
<text x="116.8" y="112.3">MOTOR_SENSE</text>
<text x="116.8" y="109.7">TAPE_EMU_OUT</text>
<text x="322.3" y="109.7">SIO_PROCEED</text>
<text x="327.1" y="112.3">+5V_SIO</text>
<text x="379.6" y="112.3">SIO_AUDIO_IN</text>
<text x="384.2" y="109.7">+5V_SIO</text>
<text x="116.8" y="119.9">I2C_SCL</text>
<text x="320.8" y="119.9">SIO_INTERRUPT</text>
<text x="322.4" y="114.8">SIO_AUDIO_IN</text>
<text x="325.9" y="117.4">+12V_SIO</text>
<text x="378" y="117.4">SIO_INTERRUPT</text>
<text x="383" y="114.8">+12V_SIO</text>
<text x="81.1" y="122.4">I2C_SDA</text>
<text x="86.9" y="122.8">GND</text>
<text x="174.5" y="137.2" transform="rotate(-90 174.5 137.2)">SIO_DATA_OUT</text>
<text x="219.7" y="142.8">TAPE_REC_IN</text>
<text x="280.7" y="142.8">MOTOR_SENSE</text>
<text x="324.4" y="171" transform="rotate(-90 324.4 171)">SIO_COMMAND</text>
<text x="157.6" y="184.7">AUDIO_RAW_L</text>
<text x="250.2" y="192.3">SIO_AUDIO_IN</text>
<text x="230.4" y="205.8" transform="rotate(-90 230.4 205.8)">AGND</text>
<text x="248.2" y="205.8" transform="rotate(-90 248.2 205.8)">AGND</text>
</g>
<g font-size="1.8" fill="#a90000">
<text x="168.2" y="48">1</text>
<text x="168.2" y="50.5">2</text>
<text x="168.2" y="53.1">3</text>
<text x="186" y="48">8</text>
<text x="186" y="50.5">7</text>
<text x="186" y="53.1">6</text>
<text x="168.2" y="55.6">4</text>
<text x="186" y="55.6">5</text>
<text x="343.5" y="88.6">1</text>
<text x="400.6" y="86.1">1</text>
<text x="400.6" y="88.6">2</text>
<text x="97.7" y="91.2">1</text>
<text x="97.7" y="93.7">3</text>
<text x="106.6" y="91.2">2</text>
<text x="106.6" y="93.7">4</text>
<text x="165.7" y="92.5">1</text>
<text x="188.5" y="92.5">2</text>
<text x="343.5" y="91.2">2</text>
<text x="343.5" y="93.7">3</text>
<text x="400.6" y="91.2">3</text>
<text x="400.6" y="93.7">4</text>
<text x="97.7" y="96.3">5</text>
<text x="97.7" y="98.8">7</text>
<text x="97.7" y="101.3">9</text>
<text x="106" y="101.3">10</text>
<text x="106.6" y="96.3">6</text>
<text x="106.6" y="98.8">8</text>
<text x="165.7" y="96.3">3</text>
<text x="165.7" y="100.1">5</text>
<text x="188.5" y="96.3">4</text>
<text x="188.5" y="100.1">6</text>
<text x="286.3" y="98.8">1</text>
<text x="301.6" y="98.8">6</text>
<text x="343.5" y="96.3">4</text>
<text x="343.5" y="98.8">5</text>
<text x="343.5" y="101.3">6</text>
<text x="400.6" y="96.3">5</text>
<text x="400.6" y="98.8">6</text>
<text x="400.6" y="101.3">7</text>
<text x="97.1" y="103.9">11</text>
<text x="97.1" y="106.4">13</text>
<text x="106" y="103.9">12</text>
<text x="106" y="106.4">14</text>
<text x="165.1" y="107.7">11</text>
<text x="165.7" y="103.9">9</text>
<text x="187.9" y="107.7">10</text>
<text x="188.5" y="103.9">8</text>
<text x="286.3" y="103.9">2</text>
<text x="286.3" y="106.4">3</text>
<text x="301.6" y="103.9">5</text>
<text x="343.5" y="103.9">7</text>
<text x="343.5" y="106.4">8</text>
<text x="400.6" y="103.9">8</text>
<text x="97.1" y="109">15</text>
<text x="97.1" y="111.5">17</text>
<text x="106" y="109">16</text>
<text x="106" y="111.5">18</text>
<text x="165.1" y="111.5">13</text>
<text x="187.9" y="111.5">12</text>
<text x="342.9" y="111.5">10</text>
<text x="343.5" y="109">9</text>
<text x="400" y="111.5">11</text>
<text x="97.1" y="114">19</text>
<text x="97.1" y="116.6">21</text>
<text x="97.1" y="119.1">23</text>
<text x="106" y="114">20</text>
<text x="106" y="116.6">22</text>
<text x="106" y="119.1">24</text>
<text x="188.5" y="115.3">7</text>
<text x="342.9" y="114">11</text>
<text x="342.9" y="116.6">12</text>
<text x="342.9" y="119.1">13</text>
<text x="400" y="114">12</text>
<text x="400" y="116.6">13</text>
<text x="97.1" y="121.7">25</text>
<text x="97.1" y="124.2">27</text>
<text x="106" y="121.7">26</text>
<text x="106" y="124.2">28</text>
<text x="97.1" y="126.7">29</text>
<text x="97.1" y="129.3">31</text>
<text x="97.1" y="131.8">33</text>
<text x="106" y="126.7">30</text>
<text x="106" y="129.3">32</text>
<text x="106" y="131.8">34</text>
<text x="97.1" y="134.4">35</text>
<text x="97.1" y="136.9">37</text>
<text x="106" y="134.4">36</text>
<text x="106" y="136.9">38</text>
<text x="97.1" y="139.4">39</text>
<text x="106" y="139.4">40</text>
<text x="207.6" y="147.1">2</text>
<text x="268.5" y="147.1">2</text>
<text x="207.6" y="152.1">3</text>
<text x="268.5" y="152.1">3</text>
</g>
</svg>
